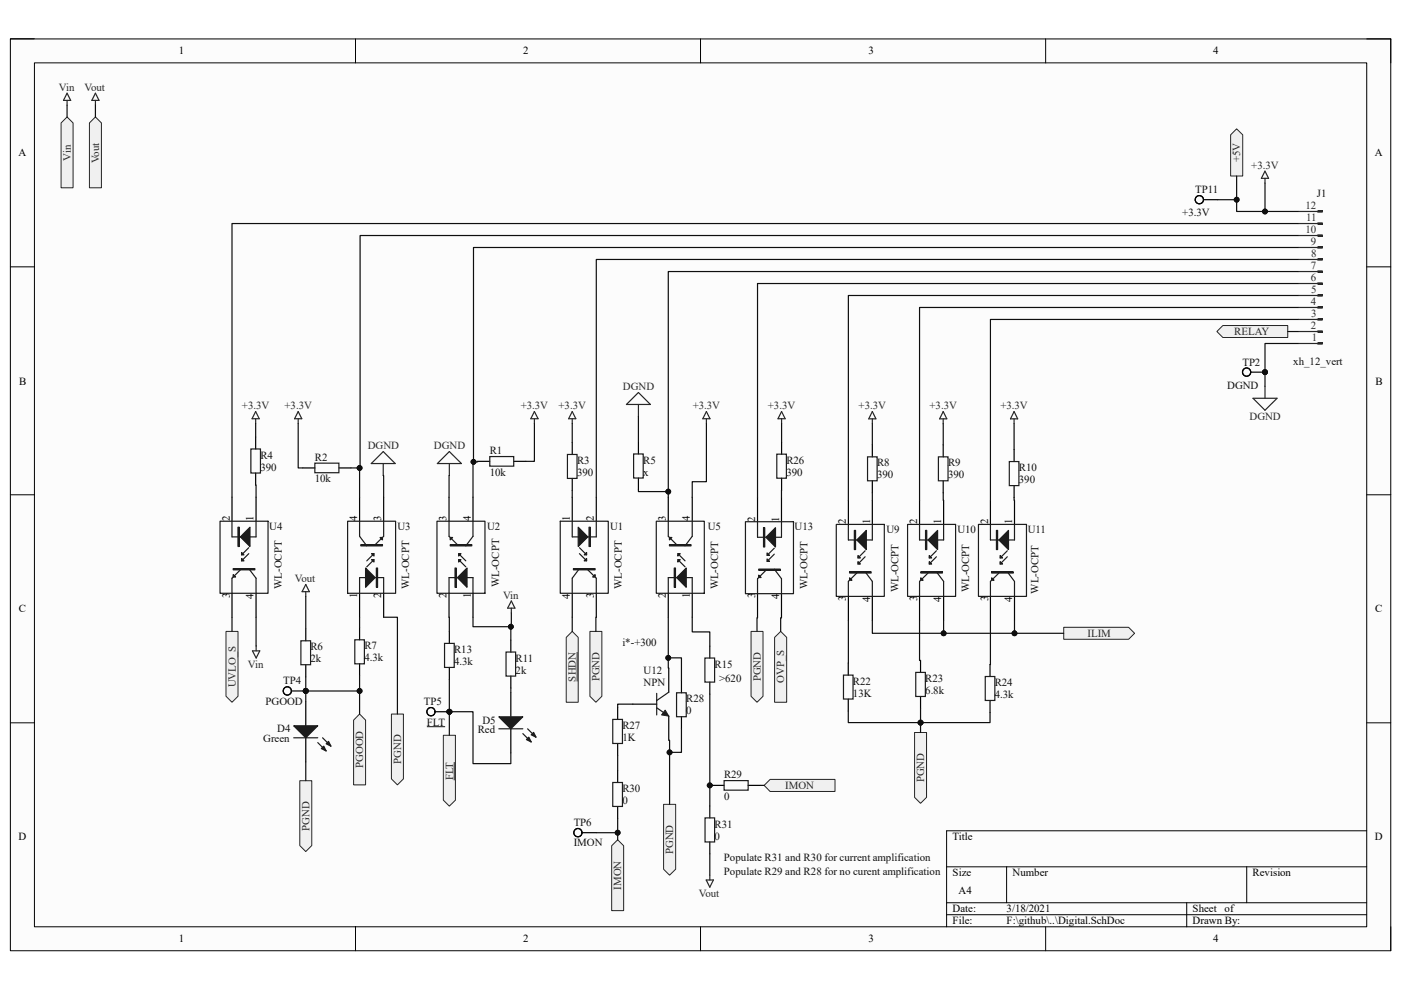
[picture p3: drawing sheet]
<svg xmlns="http://www.w3.org/2000/svg" width="297mm" height="210mm" viewBox="0 0 297 210" stroke-linecap="round" stroke-linejoin="round" font-family="sans-serif">
<path d="M2.2 8.3h292.7v193.4h-292.7z" fill="#fcfcfc"/>
<path d="M2.2 8.3h292.7v193.4h-292.7z" fill="none" stroke="#000" stroke-width=".21"/>
<path d="M7.3 13.3h282.5v183.3h-282.5z" fill="#fcfcfc"/>
<g fill="none" stroke="#000" stroke-width=".21">
<path d="M2.2 8.2h5.1M7.3 13.3h282.5v183.3h-282.5zM75.4 8.3v5M148.5 8.3v5M221.7 8.3v5M289.8 8.3h5.1v5M2.2 56.6h5.1M289.8 56.6h5.1M2.2 104.9h5.1M289.8 104.9h5.1M2.2 153.3h5.1M289.8 153.3h5.1"/>
<path d="M289.8 176.2h-89.1v20.4M75.4 196.6v5.1M148.5 196.6v5.1M200.7 183.9h89.1M200.7 191.5h89.1M200.7 194h89.1M213.4 183.9v7.6M221.7 196.6v5.1M251.6 191.5v5.1M264.3 183.9v7.6M294.9 196.6v5.1"/>
</g>
<path d="M258 70.3l1.3-1.3h13.7v2.6h-13.7z" fill-rule="evenodd" fill="#f0f0f0"/>
<path d="M258 70.3l1.3-1.3h13.7v2.6h-13.7z" fill="none" stroke="#262626" stroke-width=".21"/>
<path d="M47.9 133.9h2.6v13.8l-1.3 1.2-1.3-1.2z" fill-rule="evenodd" fill="#f0f0f0"/>
<path d="M47.9 133.9h2.6v13.8l-1.3 1.2-1.3-1.2z" fill="none" stroke="#262626" stroke-width=".21"/>
<path d="M193.9 155.4h2.5v13.7l-1.2 1.3-1.3-1.3z" fill-rule="evenodd" fill="#f0f0f0"/>
<path d="M193.9 155.4h2.5v13.7l-1.2 1.3-1.3-1.3z" fill="none" stroke="#262626" stroke-width=".21"/>
<path d="M76.2 151.4l1.3 1.3v13.8h-2.5v-13.8z" fill-rule="evenodd" fill="#f0f0f0"/>
<path d="M76.2 151.4l1.3 1.3v13.8h-2.5v-13.8z" fill="none" stroke="#262626" stroke-width=".21"/>
<path d="M120.1 135.2l1.2-1.3 1.3 1.3v13.7h-2.5z" fill-rule="evenodd" fill="#f0f0f0"/>
<path d="M120.1 135.2l1.2-1.3 1.3 1.3v13.7h-2.5zM122.4 138.3v6.2" fill="none" stroke="#262626" stroke-width=".21"/>
<path d="M129.7 179.4l1.3-1.3 1.2 1.3v13.7h-2.5z" fill-rule="evenodd" fill="#f0f0f0"/>
<path d="M129.7 179.4l1.3-1.3 1.2 1.3v13.7h-2.5z" fill="none" stroke="#262626" stroke-width=".21"/>
<path d="M225.5 133.1h13.8l1.3 1.2-1.3 1.3h-13.8z" fill-rule="evenodd" fill="#f0f0f0"/>
<path d="M225.5 133.1h13.8l1.3 1.2-1.3 1.3h-13.8z" fill="none" stroke="#262626" stroke-width=".21"/>
<path d="M279.4 65.1h.9v.2h-.9z" fill="#282828"/>
<path d="M279.4 65.1h.9v.2h-.9z" fill="none" stroke="#282828" stroke-width=".25"/>
<path d="M279.4 62.5h.9v.3h-.9z" fill="#282828"/>
<path d="M279.4 62.5h.9v.3h-.9z" fill="none" stroke="#282828" stroke-width=".25"/>
<path d="M279.4 67.6h.9v.3h-.9z" fill="#282828"/>
<path d="M279.4 67.6h.9v.3h-.9z" fill="none" stroke="#282828" stroke-width=".25"/>
<path d="M279.4 72.7h.9v.3h-.9z" fill="#282828"/>
<path d="M279.4 72.7h.9v.3h-.9z" fill="none" stroke="#282828" stroke-width=".25"/>
<path d="M279.4 70.2h.9v.2h-.9z" fill="#282828"/>
<path d="M279.4 70.2h.9v.2h-.9z" fill="none" stroke="#282828" stroke-width=".25"/>
<path d="M279.4 52.4h.9v.2h-.9z" fill="#282828"/>
<path d="M279.4 52.4h.9v.2h-.9z" fill="none" stroke="#282828" stroke-width=".25"/>
<path d="M279.4 49.8h.9v.3h-.9z" fill="#282828"/>
<path d="M279.4 49.8h.9v.3h-.9z" fill="none" stroke="#282828" stroke-width=".25"/>
<path d="M279.4 54.9h.9v.3h-.9z" fill="#282828"/>
<path d="M279.4 54.9h.9v.3h-.9z" fill="none" stroke="#282828" stroke-width=".25"/>
<path d="M279.4 60h.9v.3h-.9z" fill="#282828"/>
<path d="M279.4 60h.9v.3h-.9z" fill="none" stroke="#282828" stroke-width=".25"/>
<path d="M279.4 57.5h.9v.2h-.9z" fill="#282828"/>
<path d="M275.2 57.6h4.2M275.2 55h4.2M279.4 57.5h.9v.2h-.9zM279.4 50h-4.2M279.4 52.5h-4.2M275.2 67.8h4.2M279.4 70.3h-4.2M279.4 72.9h-4.2M279.4 65.2h-4.2M279.4 62.7h-4.2M279.4 60.1h-4.2" fill="none" stroke="#282828" stroke-width=".25"/>
<path d="M279.4 47.3h.9v.2h-.9z" fill="#282828"/>
<path d="M275.2 47.4h4.2M279.4 47.3h.9v.2h-.9z" fill="none" stroke="#282828" stroke-width=".25"/>
<path d="M279.4 44.7h.9v.3h-.9z" fill="#282828"/>
<path d="M275.2 44.9h4.2M279.4 44.7h.9v.3h-.9z" fill="none" stroke="#282828" stroke-width=".25"/>
<path d="M49.2 105.5v5.1M54.3 105.5v5.1M49.2 125.8v5.1M54.3 125.8v5.1" fill="none" stroke="#000" stroke-width=".25"/>
<path d="M49.2 110.6v3.3h5.1v-3.3M52.7 116.2l-1.5 1.5M52.7 117.4l-1.5 1.6M51 120.9l-1.8 1.7M52.7 120.6l1.6 2" fill="none" stroke="#1c1c1c" stroke-width=".25"/>
<path d="M53 111.8v4.1l-2-2z" fill="#1c1c1c"/>
<path d="M50.5 111.8h.2v4.1h-.2zM50.6 111.8v4.1M53 111.8v4.1l-2-2z" fill="none" stroke="#1c1c1c" stroke-width=".25"/>
<path d="M51.2 118.4l.5 .6h-.5z" fill="#1c1c1c"/>
<path d="M51.2 118.4l.5 .6h-.5z" fill="none" stroke="#1c1c1c" stroke-width=".25"/>
<path d="M51.2 117.2l.5 .5h-.5z" fill="#1c1c1c"/>
<path d="M51.2 117.2l.5 .5h-.5zM49.4 120.6h4.6v.3h-4.6zM49.4 120.7h4.6" fill="none" stroke="#1c1c1c" stroke-width=".25"/>
<path d="M49.4 121.9l.6 .5h-.6z" fill="#1c1c1c"/>
<path d="M53.2 95.2h2v5.1h-2zM46.6 110.6h10.2v15.2h-10.2zM49.2 122.6v3.2M49.4 121.9l.6 .5h-.6zM54.3 122.6v3.2" fill="none" stroke="#1c1c1c" stroke-width=".25"/>
<path d="M54.2 92.7v2.5M54.2 100.3v2.6" fill="none" stroke="#000" stroke-width=".25"/>
<path d="M54.2 87.3l.8 1.5h-1.6zM54.2 88.8v1M265.7 84.5h5.1l-2.6 2.5zM268.2 81.9v2.6" fill="none" stroke="#262626" stroke-width=".25"/>
<circle cx="268.2" cy="78.9" r=".51" fill="#0e0e0e"/>
<circle cx="268.2" cy="78.9" r=".51" fill="none" stroke="#0e0e0e" stroke-width=".21"/>
<g fill="none" stroke="#000" stroke-width=".25">
<path d="M265.2 78.9h3"/>
<circle cx="264.3" cy="78.9" r=".87"/>
</g>
<circle cx="268.2" cy="78.9" r=".51" fill="#0e0e0e"/>
<circle cx="268.2" cy="78.9" r=".51" fill="none" stroke="#0e0e0e" stroke-width=".21"/>
<path d="M76.2 105.5v5.1M81.3 105.5v5.1M76.2 125.8v5.1M81.3 125.8v5.1" fill="none" stroke="#000" stroke-width=".25"/>
<path d="M76.2 113.7l1.6 2.1M79.3 118.7l-1.5 1.5M79.3 117.4l-1.5 1.6M81.3 113.7l-1.8 1.8M76.2 125.8v-3.3h5.1v3.3" fill="none" stroke="#1c1c1c" stroke-width=".25"/>
<path d="M77.5 120.5l2 2-2 2.1z" fill="#1c1c1c"/>
<path d="M77.5 120.5l2 2-2 2.1zM79.8 120.5h.2v4.1h-.2zM79.9 120.5v4.1" fill="none" stroke="#1c1c1c" stroke-width=".25"/>
<path d="M78.8 117.4h.5v.5z" fill="#1c1c1c"/>
<path d="M78.8 117.4h.5v.5z" fill="none" stroke="#1c1c1c" stroke-width=".25"/>
<path d="M78.8 118.7h.5v.5z" fill="#1c1c1c"/>
<path d="M76.5 115.5h4.6v.3h-4.6zM76.5 115.7h4.6M78.8 118.7h.5v.5z" fill="none" stroke="#1c1c1c" stroke-width=".25"/>
<path d="M80.6 114h.5v.5z" fill="#1c1c1c"/>
<path d="M66.8 98.2h5.1v2.1h-5.1zM73.7 110.6h10.2v15.2h-10.2zM76.2 110.6v3.1M80.6 114h.5v.5zM81.3 110.6v3.1M75.2 135.7h2.1v5.1h-2.1z" fill="none" stroke="#1c1c1c" stroke-width=".25"/>
<path d="M64.2 99.3h2.6M71.9 99.3h2.5M76.2 133.2v2.5M76.2 140.8v2.5" fill="none" stroke="#000" stroke-width=".25"/>
<path d="M63.2 87.3l.8 1.5h-1.5zM63.2 88.8v1M81.3 95.8l2.5 2.5h-5.1zM81.3 98.3v2.6" fill="none" stroke="#262626" stroke-width=".25"/>
<path d="M83 151.4h2.5v13.8l-1.2 1.3-1.3-1.3z" fill-rule="evenodd" fill="#f0f0f0"/>
<path d="M83 151.4h2.5v13.8l-1.2 1.3-1.3-1.3z" fill="none" stroke="#262626" stroke-width=".21"/>
<path d="M95.2 105.5v5.1M100.3 105.5v5.1M95.2 125.8v5.1M100.3 125.8v5.1" fill="none" stroke="#000" stroke-width=".25"/>
<path d="M95.2 113.7l1.8 1.8M97.2 118.7l1.6 1.5M97.2 117.4l1.6 1.6M100.3 113.7l-1.5 2.1M95.2 125.8v-3.3h5.1v3.3" fill="none" stroke="#1c1c1c" stroke-width=".25"/>
<path d="M97 122.5l2-2v4.1z" fill="#1c1c1c"/>
<path d="M96.5 120.5h.2v4.1h-.2zM96.6 120.5v4.1M97 122.5l2-2v4.1z" fill="none" stroke="#1c1c1c" stroke-width=".25"/>
<path d="M97.2 117.4h.5l-.5 .5z" fill="#1c1c1c"/>
<path d="M97.2 117.4h.5l-.5 .5z" fill="none" stroke="#1c1c1c" stroke-width=".25"/>
<path d="M97.2 118.7h.5l-.5 .5z" fill="#1c1c1c"/>
<path d="M95.5 115.5h4.5v.3h-4.5zM95.5 115.7h4.5M97.2 118.7h.5l-.5 .5z" fill="none" stroke="#1c1c1c" stroke-width=".25"/>
<path d="M95.5 114h.5l-.5 .5z" fill="#1c1c1c"/>
<path d="M103.8 96.8h5.1v2.1h-5.1zM92.6 110.6h10.2v15.2h-10.2zM95.2 110.6v3.1M95.5 114h.5l-.5 .5zM100.3 110.6v3.1M94.3 136.5h2v5.1h-2zM107.3 138.3h2v5.1h-2z" fill="none" stroke="#1c1c1c" stroke-width=".25"/>
<path d="M101.3 97.9h2.5M108.9 97.9h2.6M95.3 133.9v2.6M108.3 135.8v2.5M95.3 141.6v2.5M108.3 143.4v2.5M108.3 146.9v5.1M108.3 154.6v5.1" fill="none" stroke="#000" stroke-width=".25"/>
<path d="M95.3 98.3v2.6M95.3 95.8l2.5 2.5h-5.1zM113.3 87.3l.8 1.5h-1.6zM113.3 88.8v1" fill="none" stroke="#262626" stroke-width=".25"/>
<path d="M105.8 152h5l-2.5 2.6z" fill="#1c1c1c"/>
<path d="M105.8 152h5l-2.5 2.6zM110.8 155.6l1.8 1.8M111.9 154.6l1.7 1.8" fill="none" stroke="#1c1c1c" stroke-width=".25"/>
<path d="M111.6 156.9l.5-.5 .5 1z" fill="#1c1c1c"/>
<path d="M111.6 156.9l.5-.5 .5 1z" fill="none" stroke="#1c1c1c" stroke-width=".25"/>
<path d="M112.6 155.9l.5-.6 .5 1.1z" fill="#1c1c1c"/>
<path d="M105.8 154.6h5M112.6 155.9l.5-.6 .5 1.1z" fill="none" stroke="#1c1c1c" stroke-width=".25"/>
<path d="M94 156h2.6v13.7l-1.3 1.3-1.3-1.3z" fill-rule="evenodd" fill="#f0f0f0"/>
<path d="M94 156h2.6v13.7l-1.3 1.3-1.3-1.3zM96.3 161.6v3.9" fill="none" stroke="#262626" stroke-width=".21"/>
<path d="M121.3 93.9v2.5M121.3 101.5v2.5M121.3 105.5v5.1M126.4 105.5v5.1M121.3 125.8v5.1M126.4 125.8v5.1" fill="none" stroke="#000" stroke-width=".25"/>
<path d="M120.3 96.4h2v5.1h-2zM121.3 110.6v3.3h5.1v-3.3M122.8 116.2l1.6 1.5M122.8 117.4l1.6 1.6M122.8 120.6l-1.5 2M124.6 120.9l1.8 1.7" fill="none" stroke="#1c1c1c" stroke-width=".25"/>
<path d="M121.3 87.3l.8 1.5h-1.5zM121.3 88.8v1" fill="none" stroke="#262626" stroke-width=".25"/>
<path d="M122.6 111.8l2 2.1-2 2z" fill="#1c1c1c"/>
<path d="M122.6 111.8l2 2.1-2 2zM124.9 111.8h.2v4.1h-.2zM125 111.8v4.1" fill="none" stroke="#1c1c1c" stroke-width=".25"/>
<path d="M124.4 118.4v.6h-.5z" fill="#1c1c1c"/>
<path d="M124.4 118.4v.6h-.5z" fill="none" stroke="#1c1c1c" stroke-width=".25"/>
<path d="M124.4 117.2v.5h-.5z" fill="#1c1c1c"/>
<path d="M124.4 117.2v.5h-.5zM121.6 120.6h4.6v.3h-4.6zM121.6 120.7h4.6" fill="none" stroke="#1c1c1c" stroke-width=".25"/>
<path d="M125.7 122.4l.5-.5v.5z" fill="#1c1c1c"/>
<path d="M118.8 110.6h10.2v15.2h-10.2zM121.3 122.6v3.2M125.7 122.4l.5-.5v.5zM126.4 122.6v3.2" fill="none" stroke="#1c1c1c" stroke-width=".25"/>
<path d="M125.1 133.9h2.5v13.8l-1.3 1.2-1.2-1.2z" fill-rule="evenodd" fill="#f0f0f0"/>
<path d="M125.1 133.9h2.5v13.8l-1.3 1.2-1.2-1.2z" fill="none" stroke="#262626" stroke-width=".21"/>
<path d="M141.7 105.5v5.1M146.8 105.5v5.1M141.7 125.8v5.1M146.8 125.8v5.1" fill="none" stroke="#000" stroke-width=".25"/>
<path d="M141.7 113.7l1.8 1.8M143.7 118.7l1.5 1.5M143.7 117.4l1.5 1.6M146.8 113.7l-1.6 2.1M141.7 125.8v-3.3h5.1v3.3" fill="none" stroke="#1c1c1c" stroke-width=".25"/>
<path d="M143.5 122.5l2-2v4.1z" fill="#1c1c1c"/>
<path d="M143 120.5h.2v4.1h-.2zM143.1 120.5v4.1M143.5 122.5l2-2v4.1z" fill="none" stroke="#1c1c1c" stroke-width=".25"/>
<path d="M143.7 117.4h.5l-.5 .5z" fill="#1c1c1c"/>
<path d="M143.7 117.4h.5l-.5 .5z" fill="none" stroke="#1c1c1c" stroke-width=".25"/>
<path d="M143.7 118.7h.5l-.5 .5z" fill="#1c1c1c"/>
<path d="M141.9 115.5h4.6v.3h-4.6zM141.9 115.7h4.6M143.7 118.7h.5l-.5 .5z" fill="none" stroke="#1c1c1c" stroke-width=".25"/>
<path d="M141.9 114h.5l-.5 .5z" fill="#1c1c1c"/>
<path d="M139.1 110.6h10.2v15.2h-10.2zM141.7 110.6v3.1M141.9 114h.5l-.5 .5zM146.8 110.6v3.1M149.5 139.6h2v5.1h-2zM139.2 150.1l2.6 1.8M139.2 147.1v4.5M141.8 146.8l-2.6 1.8" fill="none" stroke="#1c1c1c" stroke-width=".25"/>
<path d="M150.5 137v2.6M134.2 149.4h5M141.8 141.7v5.1M141.8 151.9v5.1M150.5 144.7v2.5" fill="none" stroke="#000" stroke-width=".25"/>
<path d="M141 150.6l.8 1.3-1.5-.3z" fill="#1c1c1c"/>
<path d="M141 150.6l.8 1.3-1.5-.3z" fill="none" stroke="#1c1c1c" stroke-width=".21"/>
<path d="M135.4 93.7v2.6M135.4 101.4v2.5" fill="none" stroke="#000" stroke-width=".25"/>
<path d="M134.3 96.3h2.1v5.1h-2.1z" fill="none" stroke="#1c1c1c" stroke-width=".25"/>
<path d="M135.4 83.2l2.5 2.6h-5.1zM135.4 85.8v2.5M149.8 87.3l.7 1.5h-1.5zM149.8 88.8v1" fill="none" stroke="#262626" stroke-width=".25"/>
<path d="M140.7 170.6h2.6v13.8l-1.3 1.2-1.3-1.2z" fill-rule="evenodd" fill="#f0f0f0"/>
<path d="M140.7 170.6h2.6v13.8l-1.3 1.2-1.3-1.2z" fill="none" stroke="#262626" stroke-width=".21"/>
<path d="M195 106.1v5.1M200.1 106.1v5.1M195 126.5v5.1M200.1 126.5v5.1" fill="none" stroke="#000" stroke-width=".25"/>
<path d="M195 111.2v3.3h5.1v-3.3M198.5 116.8l-1.5 1.5M198.5 118.1l-1.5 1.5M196.8 121.5l-1.8 1.8M198.5 121.3l1.6 2" fill="none" stroke="#1c1c1c" stroke-width=".25"/>
<path d="M198.8 112.5v4.1l-2-2.1z" fill="#1c1c1c"/>
<path d="M196.2 112.5h.3v4.1h-.3zM196.4 112.5v4.1M198.8 112.5v4.1l-2-2.1z" fill="none" stroke="#1c1c1c" stroke-width=".25"/>
<path d="M197 119.1l.5 .5h-.5z" fill="#1c1c1c"/>
<path d="M197 119.1l.5 .5h-.5z" fill="none" stroke="#1c1c1c" stroke-width=".25"/>
<path d="M197 117.8l.5 .5h-.5z" fill="#1c1c1c"/>
<path d="M197 117.8l.5 .5h-.5zM195.2 121.3h4.6v.2h-4.6zM195.2 121.4h4.6" fill="none" stroke="#1c1c1c" stroke-width=".25"/>
<path d="M195.2 122.6l.5 .5h-.5z" fill="#1c1c1c"/>
<path d="M183.9 96.9h2.1v5.1h-2.1zM192.4 111.2h10.2v15.3h-10.2zM210 111.2v3.3h5.1v-3.3M213.6 116.8l-1.6 1.5M213.6 118.1l-1.6 1.5M195 123.3v3.2M195.2 122.6l.5 .5h-.5zM200.1 123.3v3.2M211.8 121.5l-1.8 1.8M213.6 121.3l1.5 2" fill="none" stroke="#1c1c1c" stroke-width=".25"/>
<path d="M185 94.4v2.5M185 102v2.5M210 106.1v5.1M215.1 106.1v5.1M210 126.5v5.1M215.1 126.5v5.1" fill="none" stroke="#000" stroke-width=".25"/>
<path d="M213.8 112.5v4.1l-2-2.1z" fill="#1c1c1c"/>
<path d="M211.3 112.5h.2v4.1h-.2zM211.4 112.5v4.1M213.8 112.5v4.1l-2-2.1z" fill="none" stroke="#1c1c1c" stroke-width=".25"/>
<path d="M212 119.1l.6 .5h-.6z" fill="#1c1c1c"/>
<path d="M212 119.1l.6 .5h-.6z" fill="none" stroke="#1c1c1c" stroke-width=".25"/>
<path d="M212 117.8l.6 .5h-.6z" fill="#1c1c1c"/>
<path d="M212 117.8l.6 .5h-.6zM210.2 121.3h4.6v.2h-4.6zM210.2 121.4h4.6" fill="none" stroke="#1c1c1c" stroke-width=".25"/>
<path d="M210.2 122.6l.6 .5h-.6z" fill="#1c1c1c"/>
<path d="M179.9 111.2v3.3h5.1v-3.3M183.4 116.8l-1.5 1.5M183.4 118.1l-1.5 1.5M207.5 111.2h10.1v15.3h-10.1zM181.6 121.5l-1.7 1.8M183.4 121.3l1.6 2M210 123.3v3.2M210.2 122.6l.6 .5h-.6zM215.1 123.3v3.2" fill="none" stroke="#1c1c1c" stroke-width=".25"/>
<path d="M179.9 106.1v5.1M185 106.1v5.1M179.9 126.5v5.1M185 126.5v5.1" fill="none" stroke="#000" stroke-width=".25"/>
<path d="M183.7 112.5v4.1l-2.1-2.1z" fill="#1c1c1c"/>
<path d="M181.1 112.5h.3v4.1h-.3zM181.3 112.5v4.1M183.7 112.5v4.1l-2.1-2.1z" fill="none" stroke="#1c1c1c" stroke-width=".25"/>
<path d="M181.9 119.1l.5 .5h-.5z" fill="#1c1c1c"/>
<path d="M181.9 119.1l.5 .5h-.5z" fill="none" stroke="#1c1c1c" stroke-width=".25"/>
<path d="M181.9 117.8l.5 .5h-.5z" fill="#1c1c1c"/>
<path d="M181.9 117.8l.5 .5h-.5zM180.1 121.3h4.6v.2h-4.6zM180.1 121.4h4.6" fill="none" stroke="#1c1c1c" stroke-width=".25"/>
<path d="M180.1 122.6l.5 .5h-.5z" fill="#1c1c1c"/>
<g fill="none" stroke="#1c1c1c" stroke-width=".25">
<path d="M164.7 96.3h2v5.1h-2zM199 96.9h2v5.1h-2zM214 97.9h2v5.1h-2zM160.6 110.7v3.3h5.1v-3.3M164.2 116.3l-1.6 1.5M164.2 117.5l-1.6 1.6M177.3 111.2h10.2v15.3h-10.2zM162.4 121l-1.8 1.7M164.2 120.7l1.5 2M179.9 123.3v3.2M180.1 122.6l.5 .5h-.5zM185 123.3v3.2"/>
<path d="M178.8 143.2h2.1v5.1h-2.1zM194.2 142.6h2v5.1h-2zM208.9 143.5h2v5.1h-2z"/>
</g>
<g fill="none" stroke="#000" stroke-width=".25">
<path d="M165.7 93.8v2.5M200 94.4v2.5M215 95.4v2.5M160.6 105.6v5.1M165.7 105.6v5.1M165.7 101.4v2.6M200 102v2.5M215 103v2.5M160.6 125.9v5.1M165.7 125.9v5.1M179.8 140.7v2.5M179.8 148.3v2.5"/>
<path d="M195.2 140.1v2.5M195.2 147.7v2.6M209.9 140.9v2.6M209.9 148.6v2.5"/>
</g>
<path d="M165.7 87.3l.8 1.5h-1.6zM165.7 88.8v1" fill="none" stroke="#262626" stroke-width=".25"/>
<path d="M164.4 111.9v4.1l-2-2z" fill="#1c1c1c"/>
<path d="M161.9 111.9h.2v4.1h-.2zM162 111.9v4.1M164.4 111.9v4.1l-2-2z" fill="none" stroke="#1c1c1c" stroke-width=".25"/>
<path d="M162.6 118.6l.5 .5h-.5z" fill="#1c1c1c"/>
<path d="M162.6 118.6l.5 .5h-.5z" fill="none" stroke="#1c1c1c" stroke-width=".25"/>
<path d="M162.6 117.3l.5 .5h-.5z" fill="#1c1c1c"/>
<path d="M162.6 117.3l.5 .5h-.5zM160.9 120.7h4.5v.3h-4.5zM160.9 120.8h4.5" fill="none" stroke="#1c1c1c" stroke-width=".25"/>
<path d="M160.9 122l.5 .5h-.5z" fill="#1c1c1c"/>
<path d="M158 110.7h10.2v15.2h-10.2zM160.6 122.7v3.2M160.9 122l.5 .5h-.5zM165.7 122.7v3.2" fill="none" stroke="#1c1c1c" stroke-width=".25"/>
<path d="M185 87.3l.7 1.5h-1.5zM185 88.8v1.1M200 88.8v1.1M200 87.3l.7 1.5h-1.5zM215 87.3l.8 1.5h-1.6zM215 88.8v1.1" fill="none" stroke="#262626" stroke-width=".25"/>
<path d="M164.2 135.2l1.3-1.3 1.3 1.3v13.7h-2.6z" fill-rule="evenodd" fill="#f0f0f0"/>
<path d="M164.2 135.2l1.3-1.3 1.3 1.3v13.7h-2.6z" fill="none" stroke="#262626" stroke-width=".21"/>
<path d="M159.2 133.9h2.6v13.8l-1.3 1.2-1.3-1.2z" fill-rule="evenodd" fill="#f0f0f0"/>
<path d="M159.2 133.9h2.6v13.8l-1.3 1.2-1.3-1.2z" fill="none" stroke="#262626" stroke-width=".21"/>
<path d="M268.2 36.3l.8 1.5h-1.6zM268.2 37.8v1" fill="none" stroke="#262626" stroke-width=".25"/>
<g fill="none" stroke="#000" stroke-width=".25">
<path d="M255.2 42.4h3M123.4 176.6h3"/>
<circle cx="254.3" cy="42.4" r=".87"/>
<circle cx="122.5" cy="176.6" r=".87"/>
</g>
<circle cx="95.3" cy="151" r=".51" fill="#0e0e0e"/>
<circle cx="95.3" cy="151" r=".51" fill="none" stroke="#0e0e0e" stroke-width=".21"/>
<g fill="none" stroke="#000" stroke-width=".25">
<path d="M92.3 151h3"/>
<circle cx="91.4" cy="151" r=".87"/>
</g>
<circle cx="95.3" cy="151" r=".51" fill="#0e0e0e"/>
<g fill="none" stroke="#0e0e0e" stroke-width=".21">
<path d="M90.5 154.1h3.9"/>
<circle cx="95.3" cy="151" r=".51"/>
</g>
<path d="M64.8 148.8v5.1M64.8 156.5v5.1" fill="none" stroke="#000" stroke-width=".25"/>
<path d="M62.3 153.9h5.1l-2.6 2.6z" fill="#1c1c1c"/>
<path d="M62.3 153.9h5.1l-2.6 2.6zM67.4 157.5l1.7 1.8M68.4 156.5l1.8 1.8" fill="none" stroke="#1c1c1c" stroke-width=".25"/>
<path d="M68.1 158.8l.5-.5 .5 1z" fill="#1c1c1c"/>
<path d="M68.1 158.8l.5-.5 .5 1z" fill="none" stroke="#1c1c1c" stroke-width=".25"/>
<path d="M69.1 157.8l.6-.6 .5 1.1z" fill="#1c1c1c"/>
<path d="M63.8 135.9h2v5.1h-2zM62.3 156.5h5.1M69.1 157.8l.6-.6 .5 1.1z" fill="none" stroke="#1c1c1c" stroke-width=".25"/>
<path d="M64.8 133.4v2.5M64.8 141v2.6" fill="none" stroke="#000" stroke-width=".25"/>
<path d="M63.6 165.6h2.5v13.7l-1.3 1.3-1.2-1.3z" fill-rule="evenodd" fill="#f0f0f0"/>
<path d="M63.6 165.6h2.5v13.7l-1.3 1.3-1.2-1.3z" fill="none" stroke="#262626" stroke-width=".21"/>
<circle cx="64.8" cy="146.5" r=".52" fill="#0e0e0e"/>
<circle cx="64.8" cy="146.5" r=".52" fill="none" stroke="#0e0e0e" stroke-width=".21"/>
<g fill="none" stroke="#000" stroke-width=".25">
<path d="M61.8 146.6h3"/>
<circle cx="60.9" cy="146.5" r=".87"/>
</g>
<circle cx="64.8" cy="146.5" r=".52" fill="#0e0e0e"/>
<circle cx="64.8" cy="146.5" r=".52" fill="none" stroke="#0e0e0e" stroke-width=".21"/>
<path d="M14.2 19.8l.8 1.5h-1.5zM20.2 19.8l.8 1.5h-1.5zM14.2 21.3v1M20.2 21.3v1" fill="none" stroke="#262626" stroke-width=".26"/>
<path d="M13 26.1l1.2-1.3 1.3 1.3v13.7h-2.5z" fill-rule="evenodd" fill="#f0f0f0"/>
<path d="M13 26.1l1.2-1.3 1.3 1.3v13.7h-2.5z" fill="none" stroke="#262626" stroke-width=".21"/>
<path d="M19 26.1l1.2-1.3 1.3 1.3v13.7h-2.5z" fill-rule="evenodd" fill="#f0f0f0"/>
<path d="M19 26.1l1.2-1.3 1.3 1.3v13.7h-2.5z" fill="none" stroke="#262626" stroke-width=".21"/>
<path d="M53.5 138h1.6l-.8 1.6zM54.3 137v1M64.8 124l.8 1.5h-1.6zM64.8 125.5v1M108.4 127.5l.8 1.5h-1.6zM108.4 129v1M149.7 186.6h1.6l-.8 1.6zM150.5 185.6v1" fill="none" stroke="#262626" stroke-width=".25"/>
<path d="M131 150.1v2.5M131 157.7v2.5" fill="none" stroke="#000" stroke-width=".25"/>
<path d="M129.9 152.6h2.1v5.1h-2.1z" fill="none" stroke="#1c1c1c" stroke-width=".25"/>
<path d="M260.9 28.6l1.3-1.3 1.3 1.3v8.7h-2.6z" fill-rule="evenodd" fill="#f0f0f0"/>
<path d="M260.9 28.6l1.3-1.3 1.3 1.3v8.7h-2.6z" fill="none" stroke="#262626" stroke-width=".21"/>
<path d="M163.3 165.3h13.7v2.6h-13.7l-1.3-1.3z" fill-rule="evenodd" fill="#f0f0f0"/>
<path d="M163.3 165.3h13.7v2.6h-13.7l-1.3-1.3z" fill="none" stroke="#262626" stroke-width=".21"/>
<path d="M144.5 144.4v2.5M144.5 152v2.6M131 163.4v2.6M131 171.1v2.5M150.5 170.9v2.6M150.5 178.6v2.5M151 166.6h2.5M158.6 166.6h2.6" fill="none" stroke="#000" stroke-width=".25"/>
<path d="M143.4 146.9h2.1v5.1h-2.1zM129.9 166h2.1v5h-2.1zM149.5 173.5h2v5.1h-2zM153.5 165.6h5.1v2h-5.1z" fill="none" stroke="#1c1c1c" stroke-width=".25"/>
<path d="M54.2 89.8v2.9M63.2 89.8v9.5h1M74.4 99.3h1.8v6.2M54.2 102.9l.1 2.6M49.2 130.9v3" fill="none" stroke="#0e0e0e" stroke-width=".25"/>
<circle cx="76.2" cy="99.3" r=".51" fill="#0e0e0e"/>
<circle cx="76.2" cy="99.3" r=".51" fill="none" stroke="#0e0e0e" stroke-width=".21"/>
<path d="M81.3 100.9v4.6M76.2 143.3v8.1" fill="none" stroke="#0e0e0e" stroke-width=".25"/>
<circle cx="76.2" cy="146.5" r=".51" fill="#0e0e0e"/>
<circle cx="76.2" cy="146.5" r=".51" fill="none" stroke="#0e0e0e" stroke-width=".21"/>
<path d="M81.3 130.9h3v20.5M95.2 130.9l.1 3M95.3 151h5v11h8v-2.3M108.3 145.9v1" fill="none" stroke="#0e0e0e" stroke-width=".25"/>
<circle cx="95.3" cy="151" r=".51" fill="#0e0e0e"/>
<circle cx="95.3" cy="151" r=".51" fill="none" stroke="#0e0e0e" stroke-width=".21"/>
<path d="M113.3 89.8v8.1h-1.8M95.3 144.1v11.9" fill="none" stroke="#0e0e0e" stroke-width=".25"/>
<circle cx="95.3" cy="151" r=".51" fill="#0e0e0e"/>
<circle cx="95.3" cy="151" r=".51" fill="none" stroke="#0e0e0e" stroke-width=".21"/>
<path d="M273 70.3h2.2M121.3 89.8v4.1M135.4 88.3v5.4M95.3 100.9l-.1 4.6M121.3 104v1.5M121.3 130.9v3M126.4 130.9l-.1 3M141.7 130.9l.1 10.8M146.8 130.9v3.1h3.7v3" fill="none" stroke="#0e0e0e" stroke-width=".25"/>
<circle cx="141.7" cy="139.5" r=".51" fill="#0e0e0e"/>
<circle cx="141.7" cy="139.5" r=".51" fill="none" stroke="#0e0e0e" stroke-width=".21"/>
<path d="M141.8 157h.2v13.6" fill="none" stroke="#0e0e0e" stroke-width=".25"/>
<circle cx="142" cy="159.6" r=".51" fill="#0e0e0e"/>
<circle cx="142" cy="159.6" r=".51" fill="none" stroke="#0e0e0e" stroke-width=".21"/>
<path d="M149.8 89.8v12.4h-3v3.3M185 89.9v4.5M200 89.9v4.5M215 89.9v5.5M185 104.5v1.6M200 104.5l.1 1.6M215 105.5l.1 .6M179.9 131.6l-.1 9.1M195 131.6v8.5h.2M210 131.6l-.1 9.3M179.8 150.8v2.5h15.4v2.1" fill="none" stroke="#0e0e0e" stroke-width=".25"/>
<circle cx="195.2" cy="153.3" r=".51" fill="#0e0e0e"/>
<circle cx="195.2" cy="153.3" r=".51" fill="none" stroke="#0e0e0e" stroke-width=".21"/>
<path d="M209.9 151.1v2.2h-14.7" fill="none" stroke="#0e0e0e" stroke-width=".25"/>
<circle cx="195.2" cy="153.3" r=".51" fill="#0e0e0e"/>
<circle cx="195.2" cy="153.3" r=".51" fill="none" stroke="#0e0e0e" stroke-width=".21"/>
<path d="M195.2 150.3v3" fill="none" stroke="#0e0e0e" stroke-width=".25"/>
<circle cx="195.2" cy="153.3" r=".51" fill="#0e0e0e"/>
<circle cx="195.2" cy="153.3" r=".51" fill="none" stroke="#0e0e0e" stroke-width=".21"/>
<path d="M215.1 134.3h10.4" fill="none" stroke="#0e0e0e" stroke-width=".25"/>
<circle cx="215.1" cy="134.3" r=".51" fill="#0e0e0e"/>
<circle cx="215.1" cy="134.3" r=".51" fill="none" stroke="#0e0e0e" stroke-width=".21"/>
<path d="M185 131.6v2.7h15.1v-2.7" fill="none" stroke="#0e0e0e" stroke-width=".25"/>
<circle cx="200.1" cy="134.3" r=".51" fill="#0e0e0e"/>
<circle cx="200.1" cy="134.3" r=".51" fill="none" stroke="#0e0e0e" stroke-width=".21"/>
<path d="M215.1 131.6v2.7h-15" fill="none" stroke="#0e0e0e" stroke-width=".25"/>
<circle cx="200.1" cy="134.3" r=".51" fill="#0e0e0e"/>
<circle cx="200.1" cy="134.3" r=".51" fill="none" stroke="#0e0e0e" stroke-width=".21"/>
<circle cx="215.1" cy="134.3" r=".51" fill="#0e0e0e"/>
<circle cx="215.1" cy="134.3" r=".51" fill="none" stroke="#0e0e0e" stroke-width=".21"/>
<path d="M135.4 103.9v.4h6.3v1.2" fill="none" stroke="#0e0e0e" stroke-width=".25"/>
<circle cx="141.7" cy="104.3" r=".51" fill="#0e0e0e"/>
<circle cx="141.7" cy="104.3" r=".51" fill="none" stroke="#0e0e0e" stroke-width=".21"/>
<path d="M275.2 47.4h-226v58.1M275.2 50h-198.9l-.1 49.3M275.2 67.8h-65.2v38.3M275.2 60.1h-114.6v45.5M275.2 62.7h-95.3v43.4M275.2 65.2h-80.2v40.9M165.7 89.8v4M165.7 104v1.6M160.6 131l-.1 2.9M165.7 131h-.2v2.9" fill="none" stroke="#0e0e0e" stroke-width=".25"/>
<circle cx="76.2" cy="99.3" r=".51" fill="#0e0e0e"/>
<circle cx="76.2" cy="99.3" r=".51" fill="none" stroke="#0e0e0e" stroke-width=".21"/>
<path d="M275.2 55h-148.8v50.5M275.2 57.6h-133.5v46.7" fill="none" stroke="#0e0e0e" stroke-width=".25"/>
<circle cx="141.7" cy="104.3" r=".51" fill="#0e0e0e"/>
<circle cx="141.7" cy="104.3" r=".51" fill="none" stroke="#0e0e0e" stroke-width=".21"/>
<path d="M268.2 38.8v6.1h7" fill="none" stroke="#0e0e0e" stroke-width=".25"/>
<circle cx="268.2" cy="44.9" r=".51" fill="#0e0e0e"/>
<circle cx="268.2" cy="44.9" r=".51" fill="none" stroke="#0e0e0e" stroke-width=".21"/>
<path d="M258.2 42.4h4v2.5h6" fill="none" stroke="#0e0e0e" stroke-width=".25"/>
<circle cx="262.2" cy="42.4" r=".51" fill="#0e0e0e"/>
<circle cx="262.2" cy="42.4" r=".51" fill="none" stroke="#0e0e0e" stroke-width=".21"/>
<circle cx="268.2" cy="44.9" r=".51" fill="#0e0e0e"/>
<circle cx="268.2" cy="44.9" r=".51" fill="none" stroke="#0e0e0e" stroke-width=".21"/>
<path d="M64.8 143.6v3" fill="none" stroke="#0e0e0e" stroke-width=".25"/>
<circle cx="64.8" cy="146.5" r=".52" fill="#0e0e0e"/>
<circle cx="64.8" cy="146.5" r=".52" fill="none" stroke="#0e0e0e" stroke-width=".21"/>
<path d="M76.2 146.6h-11.4v2.2M64.8 161.6v4" fill="none" stroke="#0e0e0e" stroke-width=".25"/>
<circle cx="64.8" cy="146.5" r=".52" fill="#0e0e0e"/>
<circle cx="64.8" cy="146.5" r=".52" fill="none" stroke="#0e0e0e" stroke-width=".21"/>
<circle cx="76.2" cy="146.5" r=".51" fill="#0e0e0e"/>
<circle cx="76.2" cy="146.5" r=".51" fill="none" stroke="#0e0e0e" stroke-width=".21"/>
<path d="M275.2 52.5h-174.8v45.5" fill="none" stroke="#0e0e0e" stroke-width=".25"/>
<circle cx="100.4" cy="98" r=".51" fill="#0e0e0e"/>
<circle cx="100.4" cy="98" r=".51" fill="none" stroke="#0e0e0e" stroke-width=".21"/>
<path d="M101.3 97.9l-1 .1v7.5" fill="none" stroke="#0e0e0e" stroke-width=".25"/>
<circle cx="100.4" cy="98" r=".51" fill="#0e0e0e"/>
<circle cx="100.4" cy="98" r=".51" fill="none" stroke="#0e0e0e" stroke-width=".21"/>
<path d="M54.3 130.9v6.1M64.8 126.5v6.9M76.2 130.9v2.3M100.3 130.9v2h8" fill="none" stroke="#0e0e0e" stroke-width=".25"/>
<path d="M14.2 22.3v2.5M20.2 22.3v2.5" fill="none" stroke="#0e0e0e" stroke-width=".26"/>
<circle cx="108.3" cy="132.9" r=".51" fill="#0e0e0e"/>
<circle cx="108.3" cy="132.9" r=".51" fill="none" stroke="#0e0e0e" stroke-width=".21"/>
<path d="M108.4 130l-.1 5.8" fill="none" stroke="#0e0e0e" stroke-width=".25"/>
<circle cx="108.3" cy="132.9" r=".51" fill="#0e0e0e"/>
<circle cx="108.3" cy="132.9" r=".51" fill="none" stroke="#0e0e0e" stroke-width=".21"/>
<path d="M262.2 37.3v5.1M134.2 149.4h-3.2v.7" fill="none" stroke="#0e0e0e" stroke-width=".25"/>
<circle cx="262.2" cy="42.4" r=".51" fill="#0e0e0e"/>
<circle cx="262.2" cy="42.4" r=".51" fill="none" stroke="#0e0e0e" stroke-width=".21"/>
<path d="M275.2 72.9h-7v9" fill="none" stroke="#0e0e0e" stroke-width=".25"/>
<circle cx="268.2" cy="78.9" r=".51" fill="#0e0e0e"/>
<circle cx="268.2" cy="78.9" r=".51" fill="none" stroke="#0e0e0e" stroke-width=".21"/>
<path d="M131 160.2v3.2M131 176.6v1.5" fill="none" stroke="#0e0e0e" stroke-width=".25"/>
<circle cx="131" cy="176.6" r=".51" fill="#0e0e0e"/>
<circle cx="131" cy="176.6" r=".51" fill="none" stroke="#0e0e0e" stroke-width=".21"/>
<path d="M131 173.6v3h-4.6M161.2 166.6h.8" fill="none" stroke="#0e0e0e" stroke-width=".25"/>
<circle cx="131" cy="176.6" r=".51" fill="#0e0e0e"/>
<circle cx="131" cy="176.6" r=".51" fill="none" stroke="#0e0e0e" stroke-width=".21"/>
<path d="M141.7 139.5h2.8v4.9M150.5 181.1v4.5" fill="none" stroke="#0e0e0e" stroke-width=".25"/>
<circle cx="141.7" cy="139.5" r=".51" fill="#0e0e0e"/>
<circle cx="141.7" cy="139.5" r=".51" fill="none" stroke="#0e0e0e" stroke-width=".21"/>
<path d="M144.5 154.6v5h-2.5" fill="none" stroke="#0e0e0e" stroke-width=".25"/>
<circle cx="142" cy="159.6" r=".51" fill="#0e0e0e"/>
<circle cx="142" cy="159.6" r=".51" fill="none" stroke="#0e0e0e" stroke-width=".21"/>
<path d="M151 166.6h-.5v4.3" fill="none" stroke="#0e0e0e" stroke-width=".25"/>
<circle cx="150.5" cy="166.6" r=".51" fill="#0e0e0e"/>
<circle cx="150.5" cy="166.6" r=".51" fill="none" stroke="#0e0e0e" stroke-width=".21"/>
<path d="M150.5 147.2v19.4" fill="none" stroke="#0e0e0e" stroke-width=".25"/>
<circle cx="150.5" cy="166.6" r=".51" fill="#0e0e0e"/>
<circle cx="150.5" cy="166.6" r=".51" fill="none" stroke="#0e0e0e" stroke-width=".21"/>
<g font-size="2.3">
<text x="37.9" y="11.6">1</text>
<text x="110.9" y="11.6">2</text>
<text x="184.1" y="11.6">3</text>
<text x="257.2" y="11.6">4</text>
<text x="3.9" y="33.2">A</text>
<text x="291.5" y="33.2">A</text>
<text x="4" y="81.6">B</text>
<text x="291.6" y="81.6">B</text>
<text x="48.7" y="110.5" transform="rotate(-90 48.7 110.5)">2</text>
<text x="53.8" y="110.5" transform="rotate(-90 53.8 110.5)">1</text>
<text x="75.8" y="110.5" transform="rotate(-90 75.8 110.5)">4</text>
<text x="80.8" y="110.5" transform="rotate(-90 80.8 110.5)">3</text>
<text x="94.7" y="110.5" transform="rotate(-90 94.7 110.5)">3</text>
<text x="99.8" y="110.5" transform="rotate(-90 99.8 110.5)">4</text>
<text x="120.8" y="110.5" transform="rotate(-90 120.8 110.5)">1</text>
<text x="125.9" y="110.5" transform="rotate(-90 125.9 110.5)">2</text>
<text x="141.2" y="110.5" transform="rotate(-90 141.2 110.5)">3</text>
<text x="146.3" y="110.5" transform="rotate(-90 146.3 110.5)">4</text>
<text x="160.1" y="110.6" transform="rotate(-90 160.1 110.6)">2</text>
<text x="165.2" y="110.6" transform="rotate(-90 165.2 110.6)">1</text>
<text x="179.4" y="111.2" transform="rotate(-90 179.4 111.2)">2</text>
<text x="184.5" y="111.2" transform="rotate(-90 184.5 111.2)">1</text>
<text x="194.5" y="111.2" transform="rotate(-90 194.5 111.2)">2</text>
<text x="199.6" y="111.2" transform="rotate(-90 199.6 111.2)">1</text>
<text x="209.5" y="111.2" transform="rotate(-90 209.5 111.2)">2</text>
<text x="214.6" y="111.2" transform="rotate(-90 214.6 111.2)">1</text>
<text x="4" y="129.9">C</text>
<text x="48.7" y="126.9" transform="rotate(-90 48.7 126.9)">3</text>
<text x="53.8" y="127" transform="rotate(-90 53.8 127)">4</text>
<text x="75.8" y="126.7" transform="rotate(-90 75.8 126.7)">1</text>
<text x="80.8" y="126.9" transform="rotate(-90 80.8 126.9)">2</text>
<text x="94.7" y="126.9" transform="rotate(-90 94.7 126.9)">2</text>
<text x="99.8" y="126.7" transform="rotate(-90 99.8 126.7)">1</text>
<text x="120.8" y="127" transform="rotate(-90 120.8 127)">4</text>
<text x="125.9" y="126.9" transform="rotate(-90 125.9 126.9)">3</text>
<text x="141.2" y="126.9" transform="rotate(-90 141.2 126.9)">2</text>
<text x="146.3" y="126.7" transform="rotate(-90 146.3 126.7)">1</text>
<text x="160.1" y="126.9" transform="rotate(-90 160.1 126.9)">3</text>
<text x="165.2" y="127.1" transform="rotate(-90 165.2 127.1)">4</text>
<text x="179.4" y="127.5" transform="rotate(-90 179.4 127.5)">3</text>
<text x="184.5" y="127.6" transform="rotate(-90 184.5 127.6)">4</text>
<text x="194.5" y="127.5" transform="rotate(-90 194.5 127.5)">3</text>
<text x="199.6" y="127.6" transform="rotate(-90 199.6 127.6)">4</text>
<text x="209.5" y="127.5" transform="rotate(-90 209.5 127.5)">3</text>
<text x="214.6" y="127.6" transform="rotate(-90 214.6 127.6)">4</text>
<text x="291.6" y="129.9">C</text>
<text x="4" y="178.2">D</text>
<text x="202" y="178.2">Title</text>
<text x="291.5" y="178.2">D</text>
<text x="202" y="185.9">Size</text>
<text x="214.7" y="185.9">Number</text>
<text x="265.6" y="185.9">Revision</text>
<text x="203.2" y="189.7">A4</text>
<text x="202" y="193.5">Date:</text>
<text x="202" y="196.1">File:</text>
<text x="213.4" y="193.5">3/18/2021</text>
<text x="213.4" y="196.1">F:\github\..\Digital.SchDoc</text>
<text x="252.9" y="196.1">Drawn By:</text>
<text x="252.9" y="193.5">Sheet</text>
<text x="259.6" y="193.5">of</text>
<text x="37.9" y="199.9">1</text>
<text x="110.9" y="199.9">2</text>
<text x="184.1" y="199.9">3</text>
<text x="257.2" y="199.9">4</text>
</g>
<g font-size="2.3" fill="#262626">
<text x="12.5" y="19.3">Vin</text>
<text x="17.9" y="19.3">Vout</text>
<text x="15" y="34.1" transform="rotate(-90 15 34.1)">Vin</text>
<text x="21" y="34.6" transform="rotate(-90 21 34.6)">Vout</text>
<text x="263" y="34.4" transform="rotate(-90 263 34.4)">+5V</text>
<text x="265.3" y="35.8">+3.3V</text>
<text x="261.7" y="71.1">RELAY</text>
<text x="132.1" y="82.7">DGND</text>
<text x="51.3" y="86.8">+3.3V</text>
<text x="60.3" y="86.8">+3.3V</text>
<text x="110.4" y="86.8">+3.3V</text>
<text x="118.4" y="86.8">+3.3V</text>
<text x="146.9" y="86.8">+3.3V</text>
<text x="162.8" y="86.8">+3.3V</text>
<text x="182.1" y="86.8">+3.3V</text>
<text x="197.1" y="86.8">+3.3V</text>
<text x="212.1" y="86.8">+3.3V</text>
<text x="264.9" y="89.1">DGND</text>
<text x="78" y="95.3">DGND</text>
<text x="92" y="95.3">DGND</text>
<text x="62.5" y="123.5">Vout</text>
<text x="106.7" y="127">Vin</text>
<text x="230.6" y="135.1">ILIM</text>
<text x="52.6" y="141.6">Vin</text>
<text x="50" y="145.8" transform="rotate(-90 50 145.8)">UVLO_S</text>
<text x="122.1" y="144.5" transform="rotate(-90 122.1 144.5)">SHDN</text>
<text x="127.1" y="144.5" transform="rotate(-90 127.1 144.5)">PGND</text>
<text x="161.3" y="144.5" transform="rotate(-90 161.3 144.5)">PGND</text>
<text x="166.3" y="144.9" transform="rotate(-90 166.3 144.9)">OVP_S</text>
<text x="77" y="162.9" transform="rotate(-90 77 162.9)">PGOOD</text>
<text x="85" y="162.1" transform="rotate(-90 85 162.1)">PGND</text>
<text x="96.1" y="165.5" transform="rotate(-90 96.1 165.5)">FLT</text>
<text x="166.5" y="167.4">IMON</text>
<text x="195.9" y="166" transform="rotate(-90 195.9 166)">PGND</text>
<text x="65.6" y="176.2" transform="rotate(-90 65.6 176.2)">PGND</text>
<text x="142.7" y="181.2" transform="rotate(-90 142.7 181.2)">PGND</text>
<text x="131.7" y="188.7" transform="rotate(-90 131.7 188.7)">IMON</text>
<text x="148.2" y="190.2">Vout</text>
</g>
<g font-size="2.3" fill="#0e0e0e">
<text x="253.4" y="41">TP11</text>
<text x="279.2" y="41.7">J1</text>
<text x="250.7" y="45.9">+3.3V</text>
<text x="263.4" y="77.6">TP2</text>
<text x="274.2" y="77.4">xh_12_vert</text>
<text x="260.2" y="82.4">DGND</text>
<text x="55.2" y="97.3">R4</text>
<text x="55.2" y="99.8">390</text>
<text x="66.8" y="97.7">R2</text>
<text x="103.8" y="96.3">R1</text>
<text x="103.8" y="100.9">10k</text>
<text x="122.3" y="98.4">R3</text>
<text x="122.3" y="101">390</text>
<text x="136.4" y="98.3">R5</text>
<text x="136.4" y="100.9">x</text>
<text x="166.7" y="98.4">R26</text>
<text x="166.7" y="100.9">390</text>
<text x="186" y="98.9">R8</text>
<text x="186" y="101.5">390</text>
<text x="201" y="98.9">R9</text>
<text x="201" y="101.5">390</text>
<text x="216" y="99.9">R10</text>
<text x="66.8" y="102.3">10k</text>
<text x="216" y="102.5">390</text>
<text x="57.1" y="112.4">U4</text>
<text x="84.3" y="112.4">U3</text>
<text x="103.3" y="112.4">U2</text>
<text x="129.3" y="112.4">U1</text>
<text x="150.1" y="112.5">U5</text>
<text x="168.5" y="112.5">U13</text>
<text x="188" y="113.1">U9</text>
<text x="203" y="113.1">U10</text>
<text x="217.9" y="113">U11</text>
<text x="59.7" y="124.9" transform="rotate(-90 59.7 124.9)">WL-OCPT</text>
<text x="86.8" y="124.9" transform="rotate(-90 86.8 124.9)">WL-OCPT</text>
<text x="105.8" y="124.5" transform="rotate(-90 105.8 124.5)">WL-OCPT</text>
<text x="131.9" y="124.9" transform="rotate(-90 131.9 124.9)">WL-OCPT</text>
<text x="152.3" y="125" transform="rotate(-90 152.3 125)">WL-OCPT</text>
<text x="171.2" y="125" transform="rotate(-90 171.2 125)">WL-OCPT</text>
<text x="190.5" y="125.6" transform="rotate(-90 190.5 125.6)">WL-OCPT</text>
<text x="205.5" y="125.6" transform="rotate(-90 205.5 125.6)">WL-OCPT</text>
<text x="220.2" y="125.9" transform="rotate(-90 220.2 125.9)">WL-OCPT</text>
<text x="65.8" y="137.9">R6</text>
<text x="77.3" y="137.8">R7</text>
<text x="131.9" y="137">i*-+300</text>
<text x="65.8" y="140.5">2k</text>
<text x="77.3" y="140.3">4.3k</text>
<text x="96.3" y="138.5">R13</text>
<text x="96.3" y="141.1">4.3k</text>
<text x="109.3" y="140.4">R11</text>
<text x="109.3" y="142.9">2k</text>
<text x="136.5" y="143">U12</text>
<text x="151.5" y="141.6">R15</text>
<text x="56.3" y="149.6">PGOOD</text>
<text x="60" y="145.2">TP4</text>
<text x="89.9" y="149.6">TP5</text>
<text x="136.5" y="145.5">NPN</text>
<text x="145.5" y="149">R28</text>
<text x="152.5" y="144.7">&gt;620</text>
<text x="180.8" y="145.2">R22</text>
<text x="180.8" y="147.8">13K</text>
<text x="196.2" y="144.7">R23</text>
<text x="196.2" y="147.2">6.8k</text>
<text x="210.9" y="145.5">R24</text>
<text x="210.9" y="148.1">4.3k</text>
<text x="58.8" y="155.4">D4</text>
<text x="90.5" y="153.9">FLT</text>
<text x="101.3" y="155.5">Red</text>
<text x="102.3" y="153.5">D5</text>
<text x="131.9" y="154.6">R27</text>
<text x="145.5" y="151.5">0</text>
<text x="55.8" y="157.4">Green</text>
<text x="131.9" y="157.2">1K</text>
<text x="131.9" y="168">R30</text>
<text x="153.5" y="165.1">R29</text>
<text x="131.9" y="170.6">0</text>
<text x="153.5" y="169.7">0</text>
<text x="121.6" y="175.2">TP6</text>
<text x="121.6" y="179.5">IMON</text>
<text x="151.5" y="175.5">R31</text>
<text x="151.5" y="178.1">0</text>
<text x="153.5" y="182.6">Populate R31 and R30 for current amplification</text>
<text x="153.5" y="185.6">Populate R29 and R28 for no curent amplification</text>
</g>
<g font-size="2.3" fill="#282828">
<text x="276.8" y="44.4">12</text>
<text x="277" y="46.9">11</text>
<text x="276.8" y="49.4">10</text>
<text x="277.9" y="52">9</text>
<text x="277.9" y="59.6">6</text>
<text x="277.9" y="57.1">7</text>
<text x="278" y="54.5">8</text>
<text x="277.9" y="64.7">4</text>
<text x="278" y="62.2">5</text>
<text x="277.9" y="69.8">2</text>
<text x="278" y="67.3">3</text>
<text x="278.1" y="72.3">1</text>
</g>
</svg>
